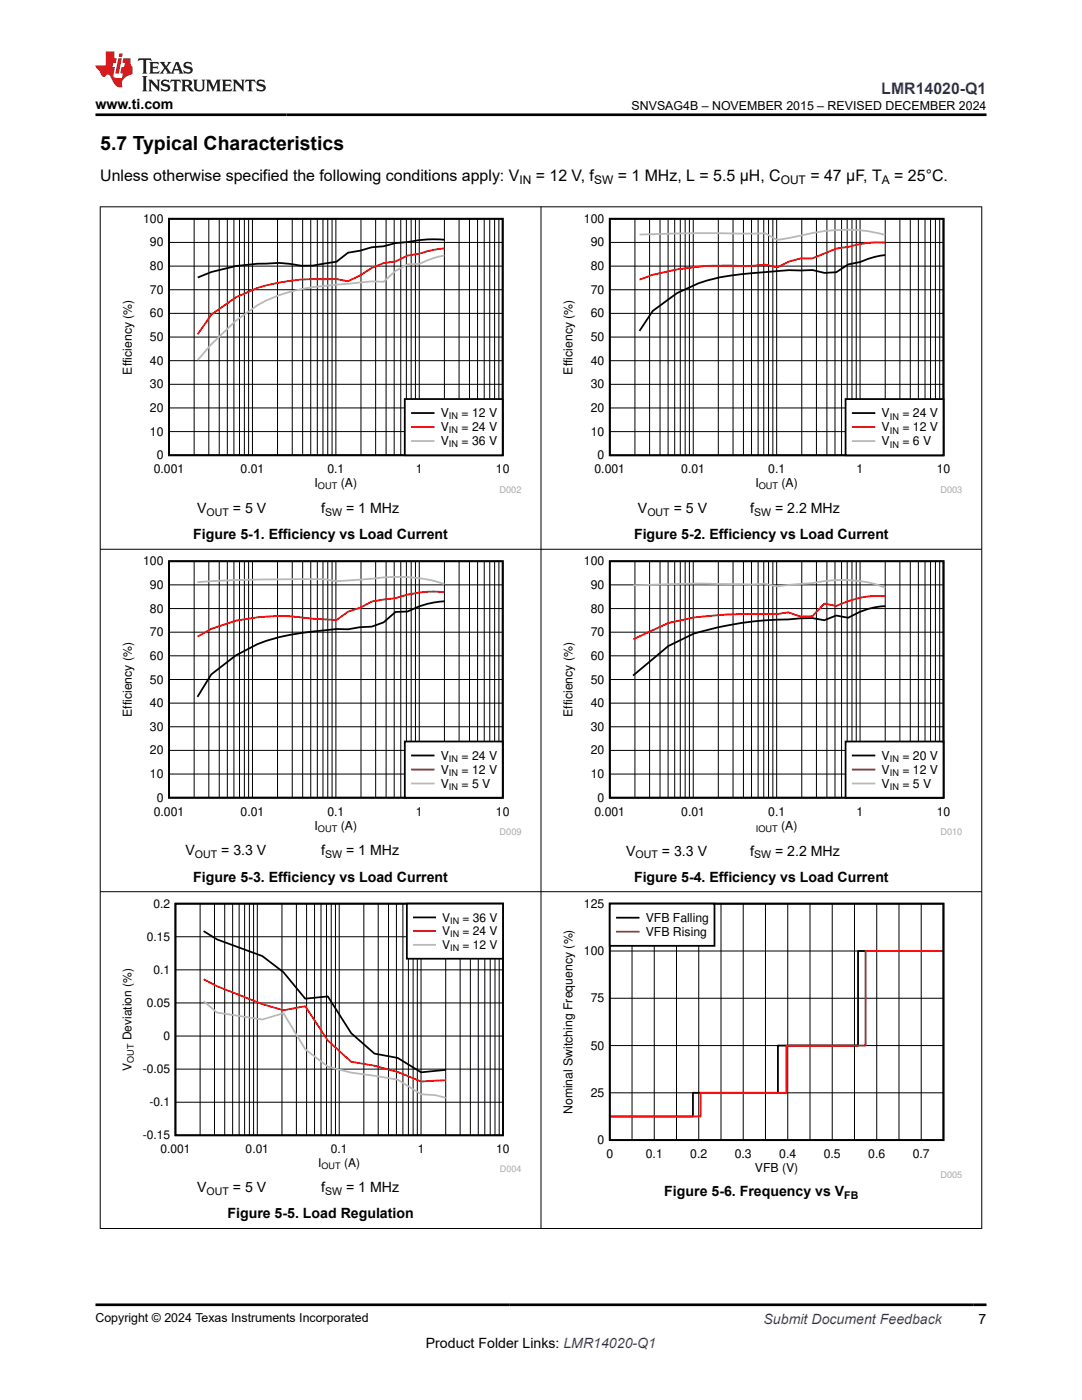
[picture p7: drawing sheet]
<svg xmlns="http://www.w3.org/2000/svg" width="216mm" height="279mm" viewBox="0 0 216 279" stroke-linecap="round" stroke-linejoin="round" font-family="sans-serif">
<path d="M33.7 43.7h66.6v47.2h-66.6zM88.7 47.8h-1a24.3 24.3 0 0 0-6.4 .5l-2.4 .2-2.4 .7-2.3 .1-2.4 .7-2.4 .4-2.3 1.8-4.7 .8h-2.3l-4.4-.5a49.2 49.2 0 0 0-13.5 1.8l-2.7 1.1" fill="none" stroke="#000" stroke-width=".36"/>
<g fill="none" stroke="#000" stroke-width=".2">
<path d="M33.7 57.8h66.6M33.7 53.1h66.6M33.7 48.4h66.6M38.7 43.7v47.2M41.7 43.7v47.2M43.7 43.7v47.2M45.4 43.7v47.2M46.7 43.7v47.2M47.8 43.7v47.2M48.8 43.7v47.2M49.6 43.7v47.2M50.4 43.7v47.2"/>
<path d="M55.4 43.7v47.2M58.3 43.7v47.2M60.4 43.7v47.2M62 43.7v47.2M63.3 43.7v47.2M64.4 43.7v47.2M65.4 43.7v47.2M66.3 43.7v47.2M67 43.7v47.2M72 43.7v47.2M75 43.7v47.2M77 43.7v47.2"/>
<path d="M78.7 43.7v47.2M80 43.7v47.2M81.1 43.7v47.2M82 43.7v47.2M82.9 43.7v47.2M83.7 43.7v47.2M88.7 43.7v47.2M91.6 43.7v47.2M93.7 43.7v47.2M95.3 43.7v47.2M96.6 43.7v47.2M97.7 43.7v47.2"/>
<path d="M98.7 43.7v47.2M99.5 43.7v47.2M33.7 76.7h66.6M33.7 72h66.6M33.7 67.3h66.6M33.7 62.5h66.6M33.7 86.1h66.6M33.7 81.4h66.6"/>
</g>
<path d="M88.7 49.6a19.2 19.2 0 0 0-5 1l-2.4 .4-2.4 1.2-2.4 .3-2.3 1-2.4 1.5-2.4 1.1-2.3-.4a58.3 58.3 0 0 0-11.4 .7l-4.3 1.1-4.3 1.8-4.9 3.5-2.7 3.9" fill="none" stroke="#f00" stroke-width=".36"/>
<path d="M88.7 51a16.6 16.6 0 0 0-5 1.7l-2.4 .1-2.4 1.3-2.4 2.1h-2.3l-7.1 .6a45 45 0 0 0-11.4 2.1l-2.6 1.1a42.6 42.6 0 0 0-13.6 11.9" fill="none" stroke="#b8b8b8" stroke-width=".36"/>
<path d="M80.8 79.6h19.5v11.3h-19.5z" fill-rule="evenodd" fill="#fff"/>
<path d="M80.8 79.6h19.5v11.3h-19.5zM82.2 82.4h4.3" fill="none" stroke="#000" stroke-width=".36"/>
<path d="M82.2 85.2h4.3" fill="none" stroke="#f00" stroke-width=".36"/>
<path d="M82.2 88h4.3" fill="none" stroke="#b8b8b8" stroke-width=".36"/>
<path d="M111.9 42.7h80.1v55.7h-80.1z" fill-rule="evenodd" fill="#fff"/>
<path d="M121.7 43.7h66.6v47.2h-66.6zM176.6 50.9a16 16 0 0 0-5 1.4l-2.4 .5-2.3 1.5-2.4 .2-2.4-.6h-4.7l-7 .6a35.1 35.1 0 0 0-15.3 4l-4.8 3.5-2.7 4" fill="none" stroke="#000" stroke-width=".36"/>
<g fill="none" stroke="#000" stroke-width=".2">
<path d="M121.7 57.8h66.6M121.7 53.1h66.6M121.7 48.4h66.6M126.7 43.7v47.2M129.6 43.7v47.2M131.7 43.7v47.2M133.3 43.7v47.2M134.6 43.7v47.2M135.7 43.7v47.2M136.7 43.7v47.2M137.6 43.7v47.2M138.3 43.7v47.2"/>
<path d="M143.3 43.7v47.2M146.3 43.7v47.2M148.3 43.7v47.2M150 43.7v47.2M151.3 43.7v47.2M152.4 43.7v47.2M153.4 43.7v47.2M154.2 43.7v47.2M155 43.7v47.2M160 43.7v47.2M162.9 43.7v47.2M165 43.7v47.2"/>
<path d="M166.6 43.7v47.2M167.9 43.7v47.2M169 43.7v47.2M170 43.7v47.2M170.9 43.7v47.2M171.6 43.7v47.2M176.6 43.7v47.2M179.6 43.7v47.2M181.6 43.7v47.2M183.3 43.7v47.2M184.6 43.7v47.2M185.7 43.7v47.2"/>
<path d="M186.7 43.7v47.2M187.5 43.7v47.2M121.7 76.7h66.6M121.7 72h66.6M121.7 67.3h66.6M121.7 62.5h66.6M121.7 86.1h66.6M121.7 81.4h66.6"/>
</g>
<path d="M176.6 48.4a20.3 20.3 0 0 0-7.4 .9l-2.3 .3-4.8 2h-2.3l-2.4 .6-2.3 1.2-2.4-.6-2.3 .2h-4.6a52.3 52.3 0 0 0-15.5 1.8l-2.7 1" fill="none" stroke="#f00" stroke-width=".36"/>
<path d="M127.6 46.8a368.3 368.3 0 0 1 22.8-.2l2.3-.1 2.4 1.4 2.3-.4a52.1 52.1 0 0 1 11.8-1.7 25.4 25.4 0 0 1 7.4 1.1" fill="none" stroke="#b8b8b8" stroke-width=".36"/>
<path d="M168.7 79.6h19.6v11.3h-19.6z" fill-rule="evenodd" fill="#fff"/>
<path d="M168.7 79.6h19.6v11.3h-19.6zM170.2 82.4h4.3" fill="none" stroke="#000" stroke-width=".36"/>
<path d="M170.2 85.2h4.3" fill="none" stroke="#f00" stroke-width=".36"/>
<path d="M170.2 88h4.3" fill="none" stroke="#b8b8b8" stroke-width=".36"/>
<path d="M24 111h80v55.7h-80z" fill-rule="evenodd" fill="#fff"/>
<path d="M33.7 112h66.6v47.2h-66.6zM88.7 120a17.9 17.9 0 0 0-7.4 2l-2.4 .1-2.4 2.1-2.3 .9-2.4 .1-2.4 .4a54.2 54.2 0 0 0-18 2.9l-4.3 2.3-5 3.8-2.7 4.5" fill="none" stroke="#000" stroke-width=".36"/>
<g fill="none" stroke="#000" stroke-width=".2">
<path d="M33.7 116.7h66.6M38.7 112v47.2M41.7 112v47.2M43.7 112v47.2M45.4 112v47.2M46.7 112v47.2M47.8 112v47.2M48.8 112v47.2M49.6 112v47.2M50.4 112v47.2M55.4 112v47.2M58.3 112v47.2"/>
<path d="M60.4 112v47.2M62 112v47.2M63.3 112v47.2M64.4 112v47.2M65.4 112v47.2M66.3 112v47.2M67 112v47.2M72 112v47.2M75 112v47.2M77 112v47.2M78.7 112v47.2M80 112v47.2"/>
<path d="M81.1 112v47.2M82 112v47.2M82.9 112v47.2M83.7 112v47.2M88.7 112v47.2M91.6 112v47.2M93.7 112v47.2M95.3 112v47.2M96.6 112v47.2M97.7 112v47.2M98.7 112v47.2M99.6 112v47.2"/>
<path d="M33.7 135.6h66.6M33.7 130.9h66.6M33.7 126.2h66.6M33.7 121.5h66.6M33.7 154.5h66.6M33.7 149.8h66.6M33.7 145h66.6M33.7 140.3h66.6"/>
</g>
<path d="M88.7 118.2l-1-.1a21.9 21.9 0 0 0-8.8 1.3l-4.7 .7-2.4 1.2-2.4 .8-2.3 1.6-4.7-.2a40.3 40.3 0 0 0-15.3 .4l-5 1.6-2.7 1.6" fill="none" stroke="#f00" stroke-width=".36"/>
<path d="M39.4 116.2a357.6 357.6 0 0 1 25.3-.6l2.4 .4 4.7-.3a50.8 50.8 0 0 1 11.9-.3 20.6 20.6 0 0 1 5 1.2" fill="none" stroke="#b8b8b8" stroke-width=".36"/>
<path d="M80.8 148h19.5v11.2h-19.5z" fill-rule="evenodd" fill="#fff"/>
<path d="M80.8 148h19.5v11.2h-19.5zM82.2 150.8h4.3" fill="none" stroke="#000" stroke-width=".36"/>
<path d="M82.2 153.6h4.3" fill="none" stroke="#f00" stroke-width=".36"/>
<path d="M82.2 156.4h4.3" fill="none" stroke="#b8b8b8" stroke-width=".36"/>
<path d="M111.9 111h80.1v55.7h-80.1z" fill-rule="evenodd" fill="#fff"/>
<path d="M121.7 112h66.6v47.2h-66.6zM176.6 121a15.1 15.1 0 0 0-7.4 2.3l-2.4-.5-2.3 1-2.4-.4-4.8 .2a66.6 66.6 0 0 0-18.8 2.8l-5.1 2.5-7.1 5.9" fill="none" stroke="#000" stroke-width=".36"/>
<g fill="none" stroke="#000" stroke-width=".2">
<path d="M121.7 116.7h66.6M126.7 112v47.2M129.6 112v47.2M131.7 112v47.2M133.3 112v47.2M134.6 112v47.2M135.7 112v47.2M136.7 112v47.2M137.6 112v47.2M138.3 112v47.2M143.3 112v47.2M146.3 112v47.2"/>
<path d="M148.3 112v47.2M150 112v47.2M151.3 112v47.2M152.4 112v47.2M153.4 112v47.2M154.2 112v47.2M155 112v47.2M160 112v47.2M162.9 112v47.2M165 112v47.2M166.6 112v47.2M167.9 112v47.2"/>
<path d="M169 112v47.2M170 112v47.2M170.9 112v47.2M171.6 112v47.2M176.6 112v47.2M179.6 112v47.2M181.6 112v47.2M183.2 112v47.2M184.6 112v47.2M185.7 112v47.2M186.7 112v47.2M187.5 112v47.2"/>
<path d="M121.7 135.6h66.6M121.7 130.9h66.6M121.7 126.2h66.6M121.7 121.5h66.6M121.7 154.5h66.6M121.7 149.8h66.6M121.7 145h66.6M121.7 140.3h66.6"/>
</g>
<path d="M176.6 119a18.5 18.5 0 0 0-9.8 1.9l-2.3-.4-2.4 2.5h-2.4l-2.4-.8-2.3 .3h-4.9a84.3 84.3 0 0 0-11.6 .7l-5.1 1.1-7 3.3" fill="none" stroke="#f00" stroke-width=".36"/>
<path d="M126.3 116.8a259.6 259.6 0 0 1 23.8-.1l2.5-.2 2.4 .5 7.1-.6a24.4 24.4 0 0 1 14.5 .9" fill="none" stroke="#b8b8b8" stroke-width=".36"/>
<path d="M168.7 148h19.6v11.2h-19.6z" fill-rule="evenodd" fill="#fff"/>
<path d="M168.7 148h19.6v11.2h-19.6zM170.2 150.8h4.3" fill="none" stroke="#000" stroke-width=".36"/>
<path d="M170.2 153.6h4.3" fill="none" stroke="#f00" stroke-width=".36"/>
<path d="M170.2 156.4h4.3" fill="none" stroke="#b8b8b8" stroke-width=".36"/>
<path d="M24 179.4h80v54.5h-80z" fill-rule="evenodd" fill="#fff"/>
<path d="M35 180.3h65.4v46.3h-65.4zM40.6 185.8l2.7 1.7 9 3.3 4.3 3.2 4.3 5.3 4.5-.4 4.7 7.3 4.6 4.1 4.7 .8 4.6 2.9 4.9-.5" fill="none" stroke="#000" stroke-width=".35"/>
<g fill="none" stroke="#000" stroke-width=".2">
<path d="M35 193.6h65.4M35 186.9h65.4M39.9 180.3v46.3M42.8 180.3v46.3M44.8 180.3v46.3M46.4 180.3v46.3M47.7 180.3v46.3M48.8 180.3v46.3M49.8 180.3v46.3M50.6 180.3v46.3M51.3 180.3v46.3M56.3 180.3v46.3"/>
<path d="M59.1 180.3v46.3M61.2 180.3v46.3M62.8 180.3v46.3M64.1 180.3v46.3M65.1 180.3v46.3M66.1 180.3v46.3M66.9 180.3v46.3M67.7 180.3v46.3M72.6 180.3v46.3M75.5 180.3v46.3M77.5 180.3v46.3M79.1 180.3v46.3"/>
<path d="M80.4 180.3v46.3M81.5 180.3v46.3M82.4 180.3v46.3M83.3 180.3v46.3M84 180.3v46.3M88.9 180.3v46.3M91.8 180.3v46.3M93.9 180.3v46.3M95.4 180.3v46.3M96.7 180.3v46.3M97.8 180.3v46.3M98.8 180.3v46.3"/>
<path d="M99.6 180.3v46.3M35 220h65.4M35 213.4h65.4M35 206.8h65.4M35 200.2h65.4"/>
</g>
<path d="M40.6 195.4l2.7 1.4 9 3.6 4.3 1.2 4.3-.8 4.5 6.9 4.7 4.2 4.6 .8 4.7 1.2 4.6 1.9 4.9-.2" fill="none" stroke="#f00" stroke-width=".35"/>
<path d="M40.6 199.8l2.7 2.3 9 1.4 4.3-1.3 4.3 7.2 4.5 3.5 4.7 1.2 9.3 1.4 4.6 2.9 2.9 .2 2 .5" fill="none" stroke="#b8b8b8" stroke-width=".35"/>
<path d="M81.2 180.3h19.2v11h-19.2z" fill-rule="evenodd" fill="#fff"/>
<path d="M81.2 180.3h19.2v11h-19.2zM82.6 183.1h4.2" fill="none" stroke="#000" stroke-width=".35"/>
<path d="M82.6 185.8h4.2" fill="none" stroke="#f00" stroke-width=".35"/>
<path d="M82.6 188.6h4.2" fill="none" stroke="#b8b8b8" stroke-width=".35"/>
<path d="M111.9 179.4h80.1v55.6h-80.1z" fill-rule="evenodd" fill="#fff"/>
<path d="M121.7 180.3h66.6v47.2h-66.6zM188.1 189.8h-16.9v18.9h-16v9.4h-16.9v4.7h-16.5" fill="none" stroke="#000" stroke-width=".36"/>
<g fill="none" stroke="#000" stroke-width=".2">
<path d="M121.7 199.2h66.6M121.7 189.8h66.6M126.1 180.3v47.2M130.5 180.3v47.2M135 180.3v47.2M139.4 180.3v47.2M143.9 180.3v47.2M148.3 180.3v47.2M152.7 180.3v47.2M157.2 180.3v47.2M161.6 180.3v47.2M166.1 180.3v47.2"/>
<path d="M170.5 180.3v47.2M174.9 180.3v47.2M179.4 180.3v47.2M183.8 180.3v47.2M121.7 218.1h66.6M121.7 208.7h66.6"/>
</g>
<path d="M188.1 189.8h-15.4v18.9h-15.8v9.4h-17.1v4.7h-18" fill="none" stroke="#f00" stroke-width=".36"/>
<path d="M121.7 180.4h20.9v8.4h-20.9z" fill-rule="evenodd" fill="#fff"/>
<path d="M121.7 180.4h20.9v8.4h-20.9zM123.1 183.1h4.3" fill="none" stroke="#000" stroke-width=".36"/>
<path d="M123.1 185.9h4.3" fill="none" stroke="#f00" stroke-width=".36"/>
<path d="M19.9 41.3h176.1M20 41.2v204M107.9 41.2v204M195.9 41.2v204M19.9 109.6h176.1M19.9 178h176.1M19.9 245.2h176.1" fill="none" stroke="#000" stroke-width=".2"/>
<path d="M27.7 11.6l-.2 .6 .5-.2h.6v.1v2.2l-.2 .4h1l-.2-.4v-2.2v-.1h.5l.5 .2-.1-.6zM29.8 12.4l.2 .3v1.6l-.2 .4h1.9l.1-.6a1.08 1.08 0 0 1-1.3 .2v-.7h.6l.4 .2v-.7l-.4 .2h-.6v-.5l.2-.2a1 1 0 0 1 1 .3l-.1-.5zM31.8 12.4l1 1.1-1 1.2h.9l-.2-.2 .4-.8 .5 .8-.2 .2h1.6l-.2-.2 .1-.5h1l.1 .5-.1 .2h.9l-.2-.4-.8-1.9h-.5l-1 2.1-.8-1.1 .9-1h-.8l.2 .2-.5 .6-.3-.6 .1-.2zM35.2 12.8l.4 1h-.8zM36.8 12.5a.65 .65 0 0 0-.2 .7 .65 .65 0 0 0 .6 .5l.7 .1 .1 .3a.79 .79 0 0 1-.7 .4 .79 .79 0 0 1-.7-.5l.1 .7 .2-.1a.93 .93 0 0 0 1.1 0 .93 .93 0 0 0 .4-.9 1.46 1.46 0 0 0-1.2-.6l-.1-.3a1.09 1.09 0 0 1 1.2 .2l-.2-.6-.1 .1-.6-.2zM28.4 15.2l.2 .4v2.2l-.2 .4h1l-.2-.4v-2.2l.2-.4zM29.6 15.9l.2 .4v1.5l-.2 .4h.8l-.3-.4v-1.3l1.7 1.8v-2l.2-.4h-.8l.2 .2 .1 1.1-1.2-1.3zM32.3 16a.65 .65 0 0 0-.2 .8 .65 .65 0 0 0 .7 .4l.6 .2 .1 .2a.79 .79 0 0 1-.7 .4 .79 .79 0 0 1-.7-.5l.1 .7 .2-.1a.93 .93 0 0 0 1.1 .1 .93 .93 0 0 0 .4-1 1.46 1.46 0 0 0-1.2-.5l-.1-.4a1.09 1.09 0 0 1 1.2 .2l-.2-.6-.1 .1-.6-.1zM34.1 15.9l-.1 .6a.63 .63 0 0 1 .7-.3l.1 1.6-.3 .4h1l-.2-.4v-1.6a.66 .66 0 0 1 .8 .3l-.1-.6zM36.2 15.9l.2 .4v1.5l-.2 .4h.9l-.2-.2v-.7h.5l.1 .2a.79 .79 0 0 0 1.2 .6l-1-.9a.61 .61 0 0 0 .6-.6 .61 .61 0 0 0-.5-.7zM36.9 16.2h.2a.47 .47 0 0 1 .5 .1 .47 .47 0 0 1 .1 .5l-.2 .1-.6 .1zM38.5 15.9l.2 .2a2.27 2.27 0 0 0 .4 2 1.04 1.04 0 0 0 1.7-.7v-1.3l.2-.2h-.8l.2 .4v1.1a.6 .6 0 0 1-.6 .6 .6 .6 0 0 1-.6-.6v-1.1l.3-.4zM41.1 15.9l.2 .4v1.5l-.2 .4h.7l-.2-.4v-1.4l.9 1.9 .8-1.9v1.4l-.2 .4h1l-.3-.4v-1.5l.3-.4h-.8l-.7 1.5-.7-1.5zM44.3 15.9l.2 .4v1.5l-.2 .4h1.9l.1-.6a1.09 1.09 0 0 1-1.3 .2v-.7h.6l.4 .2v-.6l-.4 .2h-.6v-.6l.2-.1a1.01 1.01 0 0 1 1 .3l-.1-.6zM46.4 15.9l.3 .4v1.5l-.3 .4h.8l-.2-.4v-1.3l1.6 1.8v-2l.2-.4h-.7l.2 .2v1.1l-1.2-1.3zM49 15.9l-.1 .6a.63 .63 0 0 1 .8-.3v1.6l-.3 .4h1l-.2-.4v-1.6a.66 .66 0 0 1 .8 .3l-.1-.6zM51.4 16a.65 .65 0 0 0-.2 .8 .65 .65 0 0 0 .6 .4l.6 .2 .2 .2a.79 .79 0 0 1-.8 .4 .79 .79 0 0 1-.6-.5l.1 .7 .2-.1a.93 .93 0 0 0 1 .1 .93 .93 0 0 0 .5-1 1.46 1.46 0 0 0-1.3-.5l-.1-.4a1.09 1.09 0 0 1 1.3 .2l-.2-.6-.2 .1-.5-.1z" fill="#231f20"/>
<path d="M21.1 10.3v2.7h-2.1l.1 .4 .9 1a.95 .95 0 0 0 .9 .9 .59 .59 0 0 1 .6-.4 .59 .59 0 0 1 .5 .3l.4 .8a1.59 1.59 0 0 0 2.1 1.4 1.61 1.61 0 0 1 1-2.3l1-.3-.1-1.5a1.59 1.59 0 0 1-.4-1.7h-1.4l-.2 .9h.5l-.1 .9h-.5l-.2 .9v.3l.4 .1-.2 .9h-.6a.73 .73 0 0 1-1.1-.7l.3-1.5h-.5l.2-.9h.5l.2-.9h-.5v-1.3zM23.6 11.6l-.6 3.1h.7l.6-3.1zM23.8 10.7l-.1 .6h.7l.1-.6z" fill="#ed1c24"/>
<path d="M19 22.9h177.8M19 260.4h177.8" fill="none" stroke="#000" stroke-width=".53"/>
<text font-size="3.9" x="20" y="29.9">5.7 Typical Characteristics</text>
<text font-size="3.2" fill="#00f" x="175.9" y="18.7">LMR14020-Q1</text>
<g font-size="3.2">
<text x="20" y="36.1">Unless otherwise specified the following conditions apply: V</text>
<text x="106.9" y="36.1">= 12 V, f</text>
<text x="123.3" y="36.1">= 1 MHz, L = 5.5 µH, C</text>
<text x="161.7" y="36.1">= 47 µF, T</text>
<text x="178.4" y="36.1">= 25°C.</text>
</g>
<g font-size="2.8">
<text x="19" y="21.8">www.ti.com</text>
<text x="38.6" y="107.6">Figure 5-1. Efficiency vs Load Current</text>
<text x="39.3" y="102.4">V</text>
<text x="46.5" y="102.4">= 5 V</text>
<text x="64.1" y="102.4">f</text>
<text x="69.1" y="102.4">= 1 MHz</text>
<text x="126.5" y="107.6">Figure 5-2. Efficiency vs Load Current</text>
<text x="127.3" y="102.4">V</text>
<text x="134.4" y="102.4">= 5 V</text>
<text x="149.7" y="102.4">f</text>
<text x="154.6" y="102.4">= 2.2 MHz</text>
<text x="37" y="170.7">V</text>
<text x="44.1" y="170.7">= 3.3 V</text>
<text x="64.1" y="170.7">f</text>
<text x="69.1" y="170.7">= 1 MHz</text>
<text x="124.9" y="170.7">V</text>
<text x="132.1" y="170.7">= 3.3 V</text>
<text x="149.7" y="170.7">f</text>
<text x="154.6" y="170.7">= 2.2 MHz</text>
<text x="38.6" y="176">Figure 5-3. Efficiency vs Load Current</text>
<text x="126.5" y="176">Figure 5-4. Efficiency vs Load Current</text>
<text x="39.3" y="238">V</text>
<text x="46.5" y="238">= 5 V</text>
<text x="64.1" y="238">f</text>
<text x="69.1" y="238">= 1 MHz</text>
<text x="132.6" y="238.6">Figure 5-6. Frequency vs V</text>
<text x="45.4" y="243.2">Figure 5-5. Load Regulation</text>
<text x="85" y="269">Product Folder Links: LMR14020-Q1</text>
<text x="195.3" y="264.2">7</text>
</g>
<text font-size="2.8" fill="#00f" x="152.4" y="264.2">Submit Document Feedback</text>
<g font-size="2.5">
<text x="126" y="21.9">SNVSAG4B – NOVEMBER 2015 – REVISED DECEMBER 2024</text>
<text x="19" y="263.9">Copyright © 2024 Texas Instruments Incorporated</text>
</g>
<g font-size="2.4">
<text x="103.7" y="36.7">IN</text>
<text x="118.5" y="36.7">SW</text>
<text x="155.8" y="36.7">OUT</text>
<text x="176" y="36.7">A</text>
<text x="28.6" y="44.5">100</text>
<text x="116.5" y="44.5">100</text>
<text x="29.9" y="53.9">80</text>
<text x="29.9" y="49.2">90</text>
<text x="117.9" y="53.9">80</text>
<text x="117.9" y="49.2">90</text>
<text x="29.9" y="58.6">70</text>
<text x="117.9" y="58.6">70</text>
<text x="29.9" y="63.3">60</text>
<text x="117.9" y="63.3">60</text>
<text x="29.9" y="68.1">50</text>
<text x="117.9" y="68.1">50</text>
<text x="26.3" y="74.7" transform="rotate(-90 26.3 74.7)">Efficiency (%)</text>
<text x="29.9" y="77.5">30</text>
<text x="29.9" y="72.8">40</text>
<text x="114.3" y="74.8" transform="rotate(-90 114.3 74.8)">Efficiency (%)</text>
<text x="117.9" y="77.5">30</text>
<text x="117.9" y="72.8">40</text>
<text x="29.9" y="82.2">20</text>
<text x="87.9" y="83.3">V</text>
<text x="92.1" y="83.3">= 12 V</text>
<text x="117.9" y="82.2">20</text>
<text x="175.9" y="83.3">V</text>
<text x="180.1" y="83.3">= 24 V</text>
<text x="29.9" y="86.9">10</text>
<text x="87.9" y="86.1">V</text>
<text x="87.9" y="88.9">V</text>
<text x="92.1" y="86.1">= 24 V</text>
<text x="92.1" y="88.9">= 36 V</text>
<text x="117.9" y="86.9">10</text>
<text x="175.9" y="86.1">V</text>
<text x="175.9" y="88.9">V</text>
<text x="180.1" y="86.1">= 12 V</text>
<text x="180.1" y="88.9">= 6 V</text>
<text x="30.7" y="94.4">0.001</text>
<text x="31.3" y="91.7">0</text>
<text x="48" y="94.4">0.01</text>
<text x="65.3" y="94.4">0.1</text>
<text x="83" y="94.4">1</text>
<text x="99" y="94.4">10</text>
<text x="118.6" y="94.5">0.001</text>
<text x="119.2" y="91.7">0</text>
<text x="135.9" y="94.5">0.01</text>
<text x="153.3" y="94.5">0.1</text>
<text x="170.9" y="94.5">1</text>
<text x="186.9" y="94.5">10</text>
<text x="62.8" y="97.2">I</text>
<text x="68" y="97.2">(A)</text>
<text x="150.7" y="97.3">I</text>
<text x="156" y="97.3">(A)</text>
<text x="28.6" y="112.8">100</text>
<text x="116.5" y="112.8">100</text>
<text x="29.9" y="117.5">90</text>
<text x="117.9" y="117.5">90</text>
<text x="29.9" y="122.3">80</text>
<text x="117.9" y="122.3">80</text>
<text x="29.9" y="131.7">60</text>
<text x="29.9" y="127">70</text>
<text x="117.9" y="131.7">60</text>
<text x="117.9" y="127">70</text>
<text x="29.9" y="136.4">50</text>
<text x="117.9" y="136.4">50</text>
<text x="26.3" y="143.1" transform="rotate(-90 26.3 143.1)">Efficiency (%)</text>
<text x="29.9" y="141.1">40</text>
<text x="114.3" y="143.1" transform="rotate(-90 114.3 143.1)">Efficiency (%)</text>
<text x="117.9" y="141.1">40</text>
<text x="29.9" y="145.8">30</text>
<text x="117.9" y="145.8">30</text>
<text x="29.9" y="155.3">10</text>
<text x="29.9" y="150.6">20</text>
<text x="88" y="151.6">V</text>
<text x="88" y="154.4">V</text>
<text x="92.1" y="151.6">= 24 V</text>
<text x="92.1" y="154.4">= 12 V</text>
<text x="117.9" y="155.3">10</text>
<text x="117.9" y="150.6">20</text>
<text x="175.9" y="151.7">V</text>
<text x="175.9" y="154.4">V</text>
<text x="180.1" y="151.7">= 20 V</text>
<text x="180.1" y="154.4">= 12 V</text>
<text x="31.3" y="160">0</text>
<text x="88" y="157.2">V</text>
<text x="92.1" y="157.2">= 5 V</text>
<text x="119.2" y="160">0</text>
<text x="175.9" y="157.2">V</text>
<text x="180.1" y="157.2">= 5 V</text>
<text x="30.7" y="162.8">0.001</text>
<text x="48" y="162.8">0.01</text>
<text x="62.8" y="165.6">I</text>
<text x="65.3" y="162.8">0.1</text>
<text x="68" y="165.6">(A)</text>
<text x="83" y="162.8">1</text>
<text x="99" y="162.8">10</text>
<text x="118.6" y="162.8">0.001</text>
<text x="135.9" y="162.8">0.01</text>
<text x="153.3" y="162.8">0.1</text>
<text x="155.9" y="165.6">(A)</text>
<text x="170.9" y="162.8">1</text>
<text x="186.9" y="162.8">10</text>
<text x="30.6" y="181.1">0.2</text>
<text x="88.2" y="183.9">V</text>
<text x="92.3" y="183.9">= 36 V</text>
<text x="116.5" y="181.2">125</text>
<text x="128.9" y="184">VFB Falling</text>
<text x="29.3" y="187.7">0.15</text>
<text x="88.2" y="186.7">V</text>
<text x="88.2" y="189.4">V</text>
<text x="92.3" y="186.7">= 24 V</text>
<text x="92.3" y="189.4">= 12 V</text>
<text x="116.5" y="190.6">100</text>
<text x="128.9" y="186.8">VFB Rising</text>
<text x="30.6" y="194.3">0.1</text>
<text x="29.3" y="200.9">0.05</text>
<text x="117.9" y="200">75</text>
<text x="26.3" y="207.6" transform="rotate(-90 26.3 207.6)">Deviation (%)</text>
<text x="32.6" y="207.5">0</text>
<text x="117.9" y="209.5">50</text>
<text x="26.3" y="213.7" transform="rotate(-90 26.3 213.7)">V</text>
<text x="28.5" y="214.1">-0.05</text>
<text x="29.8" y="220.8">-0.1</text>
<text x="117.9" y="218.9">25</text>
<text x="28.5" y="227.4">-0.15</text>
<text x="114.3" y="222.4" transform="rotate(-90 114.3 222.4)">Nominal Switching Frequency (%)</text>
<text x="32" y="230.1">0.001</text>
<text x="49" y="230.1">0.01</text>
<text x="63.5" y="232.8">I</text>
<text x="66" y="230.1">0.1</text>
<text x="68.6" y="232.8">(A)</text>
<text x="83.4" y="230.1">1</text>
<text x="99" y="230.1">10</text>
<text x="119.2" y="228.3">0</text>
<text x="121" y="231.1">0</text>
<text x="128.9" y="231.1">0.1</text>
<text x="137.7" y="231.1">0.2</text>
<text x="146.6" y="231.1">0.3</text>
<text x="150.6" y="233.9">VFB (V)</text>
<text x="155.5" y="231.1">0.4</text>
<text x="164.4" y="231.1">0.5</text>
<text x="173.3" y="231.1">0.6</text>
<text x="182.1" y="231.1">0.7</text>
</g>
<g font-size="2.1">
<text x="41.2" y="103">OUT</text>
<text x="64.9" y="103">SW</text>
<text x="129.2" y="103">OUT</text>
<text x="150.5" y="103">SW</text>
<text x="38.9" y="171.3">OUT</text>
<text x="64.9" y="171.3">SW</text>
<text x="126.8" y="171.3">OUT</text>
<text x="150.5" y="171.3">SW</text>
<text x="41.2" y="238.5">OUT</text>
<text x="64.9" y="238.5">SW</text>
<text x="168.5" y="239.2">FB</text>
</g>
<g font-size="1.8">
<text x="89.6" y="83.7">IN</text>
<text x="177.5" y="83.7">IN</text>
<text x="89.6" y="86.5">IN</text>
<text x="89.6" y="89.3">IN</text>
<text x="177.5" y="86.5">IN</text>
<text x="177.5" y="89.3">IN</text>
<text x="63.4" y="97.7">OUT</text>
<text x="151.4" y="97.7">OUT</text>
<text x="89.6" y="152.1">IN</text>
<text x="89.6" y="154.9">IN</text>
<text x="177.5" y="152.1">IN</text>
<text x="177.5" y="154.9">IN</text>
<text x="89.6" y="157.7">IN</text>
<text x="177.5" y="157.7">IN</text>
<text x="63.5" y="166">OUT</text>
<text x="150.8" y="166">IOUT</text>
<text x="89.8" y="184.3">IN</text>
<text x="89.8" y="187.1">IN</text>
<text x="89.8" y="189.8">IN</text>
<text x="26.7" y="212.1" transform="rotate(-90 26.7 212.1)">OUT</text>
<text x="64.2" y="233.2">OUT</text>
</g>
<g font-size="1.8" fill="#a8a8a8">
<text x="99.7" y="98.3">D002</text>
<text x="187.7" y="98.3">D003</text>
<text x="99.7" y="166.7">D009</text>
<text x="187.7" y="166.7">D010</text>
<text x="99.8" y="233.9">D004</text>
<text x="187.6" y="235">D005</text>
</g>
</svg>
